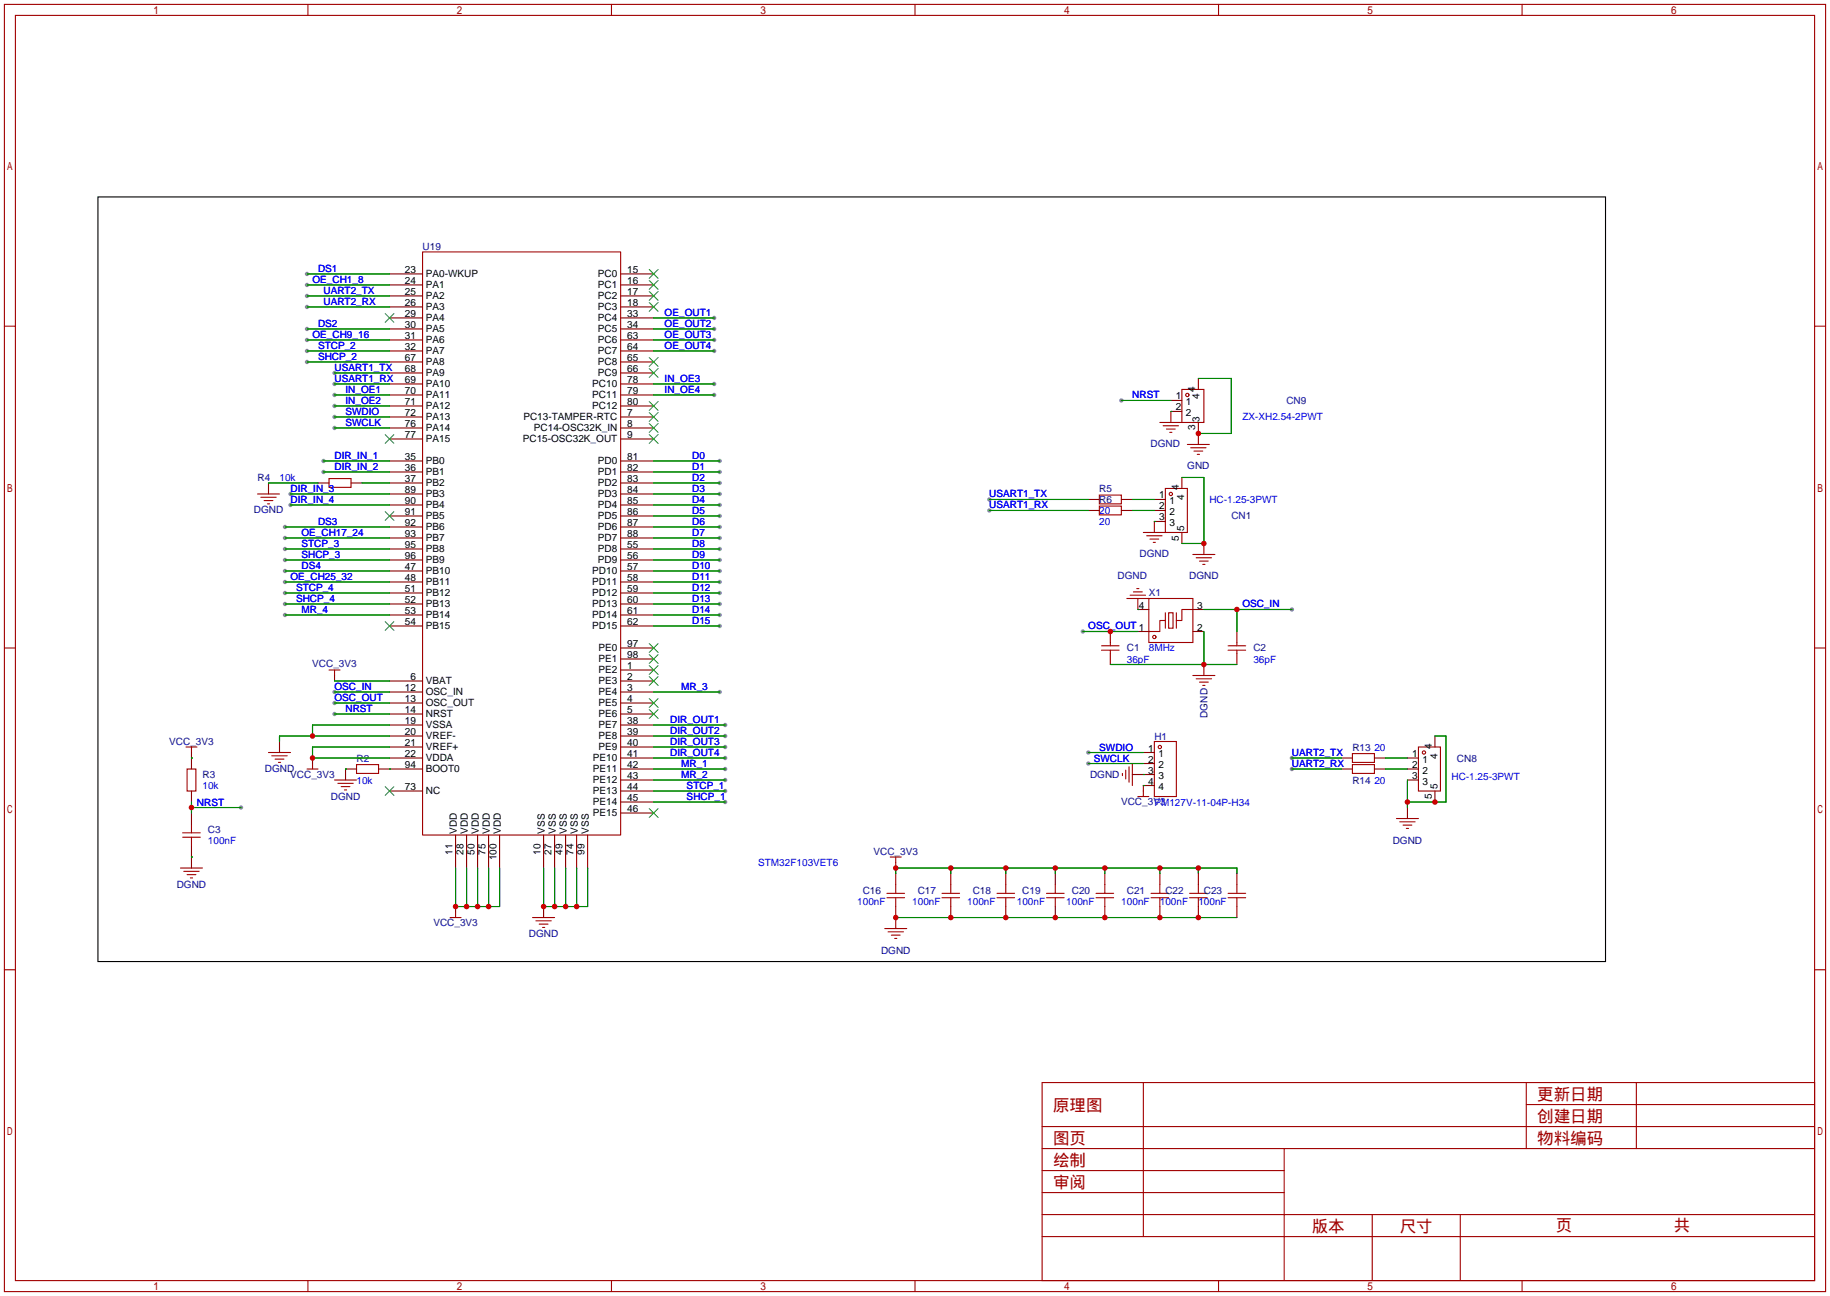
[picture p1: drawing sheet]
<svg xmlns="http://www.w3.org/2000/svg" width="422mm" height="299mm" viewBox="0 0 422 299" stroke-linecap="round" stroke-linejoin="round" font-family="sans-serif">
<g fill="#999">
<circle cx="77.2" cy="86.1" r=".51"/>
<circle cx="77.2" cy="88.6" r=".51"/>
<circle cx="77.2" cy="96.3" r=".51"/>
<circle cx="77.2" cy="98.8" r=".51"/>
<circle cx="251.2" cy="176.3" r=".51"/>
<circle cx="251.2" cy="173.7" r=".51"/>
<circle cx="249.9" cy="145.8" r=".51"/>
<circle cx="298.2" cy="140.7" r=".51"/>
<circle cx="77.2" cy="159.8" r=".51"/>
<circle cx="77.2" cy="162.3" r=".51"/>
<circle cx="55.6" cy="186.4" r=".51"/>
<circle cx="77.2" cy="164.8" r=".51"/>
<circle cx="70.9" cy="63.2" r=".51"/>
<circle cx="70.9" cy="65.8" r=".51"/>
<circle cx="70.9" cy="68.3" r=".51"/>
<circle cx="70.9" cy="70.9" r=".51"/>
<circle cx="70.9" cy="75.9" r=".51"/>
<circle cx="70.9" cy="78.5" r=".51"/>
<circle cx="70.9" cy="81" r=".51"/>
<circle cx="70.9" cy="83.6" r=".51"/>
<circle cx="65.8" cy="121.7" r=".51"/>
<circle cx="65.8" cy="124.2" r=".51"/>
<circle cx="65.8" cy="126.7" r=".51"/>
<circle cx="65.8" cy="129.3" r=".51"/>
<circle cx="65.8" cy="131.8" r=".51"/>
<circle cx="65.8" cy="134.4" r=".51"/>
<circle cx="65.8" cy="136.9" r=".51"/>
<circle cx="65.8" cy="139.4" r=".51"/>
<circle cx="164.8" cy="73.4" r=".51"/>
<circle cx="164.8" cy="75.9" r=".51"/>
<circle cx="164.8" cy="78.5" r=".51"/>
<circle cx="164.8" cy="81" r=".51"/>
<circle cx="164.8" cy="88.6" r=".51"/>
<circle cx="164.8" cy="91.2" r=".51"/>
<circle cx="74.7" cy="106.4" r=".51"/>
<circle cx="74.7" cy="109" r=".51"/>
<circle cx="67.1" cy="114" r=".51"/>
<circle cx="67.1" cy="116.6" r=".51"/>
<circle cx="166.1" cy="106.4" r=".51"/>
<circle cx="166.1" cy="109" r=".51"/>
<circle cx="166.1" cy="111.5" r=".51"/>
<circle cx="166.1" cy="114" r=".51"/>
<circle cx="166.1" cy="116.6" r=".51"/>
<circle cx="166.1" cy="119.1" r=".51"/>
<circle cx="166.1" cy="121.7" r=".51"/>
<circle cx="166.1" cy="124.2" r=".51"/>
<circle cx="166.1" cy="126.7" r=".51"/>
<circle cx="166.1" cy="129.3" r=".51"/>
<circle cx="166.1" cy="131.8" r=".51"/>
<circle cx="166.1" cy="134.4" r=".51"/>
<circle cx="166.1" cy="136.9" r=".51"/>
<circle cx="166.1" cy="139.4" r=".51"/>
<circle cx="166.1" cy="142" r=".51"/>
<circle cx="166.1" cy="144.5" r=".51"/>
<circle cx="166.1" cy="159.8" r=".51"/>
<circle cx="228.3" cy="117.9" r=".51"/>
<circle cx="228.3" cy="115.3" r=".51"/>
<circle cx="65.8" cy="142" r=".51"/>
<circle cx="167.4" cy="167.4" r=".51"/>
<circle cx="167.4" cy="169.9" r=".51"/>
<circle cx="167.4" cy="172.5" r=".51"/>
<circle cx="167.4" cy="175" r=".51"/>
<circle cx="77.2" cy="91.2" r=".51"/>
<circle cx="77.2" cy="93.7" r=".51"/>
<circle cx="298.2" cy="175" r=".51"/>
<circle cx="298.2" cy="177.5" r=".51"/>
<circle cx="167.4" cy="182.6" r=".51"/>
<circle cx="167.4" cy="185.2" r=".51"/>
<circle cx="167.4" cy="177.5" r=".51"/>
<circle cx="167.4" cy="180.1" r=".51"/>
<circle cx="258.8" cy="92.5" r=".51"/>
</g>
<g fill="none" stroke="#a10000" stroke-width=".25">
<path d="M1 1h420.4v297.2h-420.4zM3.6 3.6h415.2v292.1h-415.2zM71.1 1v2.6M141.1 1v2.6M211.2 1v2.6M281.3 1v2.6M351.3 1v2.6M97.5 58.2h45.8v134.6h-45.8zM1 75.3h2.6M418.8 75.3h2.6M267.7 97.5h5.1M268.5 98.3h3.5"/>
<path d="M269.2 99.1h2.1M270 99.8h.5M272.8 89.9h5.1v7.6h-5.1zM59.4 114h5.1M60.2 114.8h3.6M61 115.6h2M61.7 116.3h.5M75.9 110.5h5.1v2h-5.1zM253.7 114.3h5.1v2h-5.1zM253.7 116.8h5.1v2.1h-5.1zM269 112.8h5.1v10.1h-5.1zM274.1 102.6h5"/>
<path d="M274.8 103.4h3.6M275.6 104.1h2M276.4 104.9h.5M260.1 138.2h5.1M260.9 137.4h3.5M261.6 136.7h2.1M262.4 135.9h.5M263.9 122.9h5.1M264.7 123.7h3.5M265.2 138.2h10.1v10.1h-10.1zM265.4 124.5h2.1M266.2 125.2h.5"/>
<path d="M275.3 128h5.1M276.1 128.8h3.6M276.9 129.5h2M277.6 130.3h.5M1 149.6h2.6M75.9 154.7h2.6M77.2 154.7v1.3M254.3 150.1h4M254.3 149.1h4M256.3 148.3v.8M256.3 150.1v.8M269 143.3h-1.3v2.5h-2.5"/>
<path d="M269 141.5v3.5M269.7 141.5h1.1v3.5h-1.1zM271.5 141.5v3.5M275.3 140.7h-2.5v2.6h-1.3M275.3 156h5.1M276.1 156.7h3.6M276.9 157.5h2M277.6 158.2h.5M283.5 150.1h4M283.5 149.1h4M285.5 148.3v.8M285.5 150.1v.8"/>
<path d="M418.8 149.6h2.6M42.9 172.5h2.6M43.2 177.5h2v5.1h-2zM44.2 172.5v1.2M62 173.7h5.1M62.7 174.5h3.6M63.5 175.3h2M64.3 176h.5M70.9 177.5h2.5M72.1 176.3v1.2M82.3 176.5h5.1v2.1h-5.1zM259.1 178.6v.5"/>
<path d="M259.8 177.8v2M260.6 177v3.6M261.4 176.3v5.1M266.4 171.2h5.1v12.7h-5.1zM312.2 174h5v2h-5zM312.2 176.5h5v2.1h-5zM327.4 172.5h5.1v10.1h-5.1zM42.2 193.3h4M42.2 192.3h4M44.2 190.2v2.1M44.2 193.3v2M77.2 180.1h5.1"/>
<path d="M78 180.8h3.5M78.7 181.6h2.1M79.5 182.4h.5M205.5 197.9h2.5M206.8 197.9v1.2M262.6 183.9h2.6M263.9 182.6v1.3M322.3 189h5.1M323.1 189.7h3.5M323.8 190.5h2.1M324.6 191.3h.5M41.7 200.4h5"/>
<path d="M42.4 201.2h3.6M43.2 201.9h2M43.9 202.7h.5M103.9 211.8h2.5M105.2 210.6v1.2M122.9 211.8h5.1M123.7 212.6h3.6M124.5 213.4h2M125.2 214.1h.5M204.2 214.4h5.1M204.7 207.3h4.1M204.7 206.2h4.1"/>
<path d="M205 215.1h3.5M205.7 215.9h2.1M206.5 216.7h.5M206.8 204.2v2M206.8 207.3v2M217.4 207.3h4.1M217.4 206.2h4.1M219.5 204.2v2M219.5 207.3v2M230.1 207.3h4.1M230.1 206.2h4.1M232.2 204.2v2"/>
<path d="M232.2 207.3v2M241.6 207.3h4M241.6 206.2h4M243.6 204.2v2M243.6 207.3v2M253 207.3h4M253 206.2h4M255 204.2v2M255 207.3v2M265.7 207.3h4M265.7 206.2h4M267.7 204.2v2"/>
<path d="M267.7 207.3v2M274.6 207.3h4M274.6 206.2h4M276.6 204.2v2M276.6 207.3v2M283.5 207.3h4M283.5 206.2h4M285.5 204.2v2M285.5 207.3v2M1 223.9h2.6M418.8 223.9h2.6M240.5 249.9h178.3v45.8h-178.3z"/>
<path d="M263.9 249.9v35.6M352.3 249.9v15.3M352.3 255h66.5M377.7 249.9v15.3M240.5 270.3h55.9M240.5 265.2h178.3M240.5 275.3h55.9M240.5 260.1h178.3M296.4 265.2v30.5M71.1 295.7v2.5M141.1 295.7v2.5M211.2 295.7v2.5"/>
<path d="M240.5 285.5h178.3M240.5 280.4h178.3M281.3 295.7v2.5M316.7 280.4v15.3M337.1 280.4v15.3M351.3 295.7v2.5"/>
<circle cx="274.1" cy="91.2" r=".38"/>
<circle cx="270.3" cy="114" r=".38"/>
<circle cx="266.4" cy="147.1" r=".38"/>
<circle cx="267.7" cy="172.5" r=".38"/>
<circle cx="328.7" cy="173.7" r=".38"/>
</g>
<path d="M22.6 45.5h348v176.5h-348z" fill="none" stroke="#000" stroke-width=".25"/>
<g fill="none" stroke="#870000" stroke-width=".25">
<path d="M89.9 63.2h7.6M89.9 65.8h7.6M89.9 68.3h7.6M89.9 70.9h7.6M89.9 73.4h7.6M89.9 75.9h7.6M89.9 78.5h7.6M143.3 63.2h7.6M143.3 65.8h7.6M143.3 68.3h7.6M143.3 70.9h7.6M143.3 73.4h7.6"/>
<path d="M143.3 75.9h7.6M143.3 78.5h7.6M89.9 96.3h7.6M89.9 98.8h7.6M89.9 81h7.6M89.9 83.6h7.6M89.9 86.1h7.6M89.9 88.6h7.6M89.9 91.2h7.6M89.9 93.7h7.6M143.3 96.3h7.6M143.3 98.8h7.6"/>
<path d="M143.3 81h7.6M143.3 83.6h7.6M143.3 86.1h7.6M143.3 88.6h7.6M143.3 91.2h7.6M143.3 93.7h7.6M270.3 92.5h2.5M272.8 95h-2.5v2.5M276.6 87.4v2.5M276.6 97.5v5.1M62 111.5v2.5M73.4 111.5h2.5"/>
<path d="M81 111.5h2.6M89.9 101.3h7.6M89.9 106.4h7.6M89.9 109h7.6M89.9 111.5h7.6M89.9 114h7.6M89.9 116.6h7.6M89.9 119.1h7.6M143.3 101.3h7.6M143.3 106.4h7.6M143.3 109h7.6M143.3 111.5h7.6"/>
<path d="M143.3 114h7.6M143.3 116.6h7.6M143.3 119.1h7.6M251.2 115.3h2.5M251.2 117.9h2.5M258.8 115.3h2.6M258.8 117.9h2.6M266.4 115.3h2.6M266.4 117.9h2.6M272.8 110.2v2.6M89.9 131.8h7.6M89.9 134.4h7.6"/>
<path d="M89.9 136.9h7.6M89.9 139.4h7.6M89.9 121.7h7.6M89.9 124.2h7.6M89.9 126.7h7.6M89.9 129.3h7.6M143.3 131.8h7.6M143.3 134.4h7.6M143.3 136.9h7.6M143.3 139.4h7.6M143.3 121.7h7.6M143.3 124.2h7.6"/>
<path d="M143.3 126.7h7.6M143.3 129.3h7.6M262.6 138.2v2.5h2.6M269 120.4h-2.6v2.5M272.8 122.9v2.6M277.9 125.5v2.5M77.2 156v1.2M89.9 157.2h7.6M89.9 159.8h7.6M89.9 142h7.6M89.9 144.5h7.6M143.3 154.7h7.6"/>
<path d="M143.3 157.2h7.6M143.3 159.8h7.6M143.3 142h7.6M143.3 144.5h7.6M143.3 149.6h7.6M143.3 152.1h7.6M256.3 145.8v2.5M256.3 150.9v2.5M262.6 145.8h2.6M275.3 145.8h2.6M275.3 140.7h2.6M277.9 153.4v2.6"/>
<path d="M285.5 145.8v2.5M285.5 150.9v2.5M44.2 173.7v3.8M64.5 171.2v2.5M72.1 175v1.3M82.3 177.5h-2.5v2.6M87.4 177.5h10.1M89.9 162.3h7.6M89.9 164.8h7.6M89.9 167.4h7.6M89.9 169.9h7.6M89.9 172.5h7.6"/>
<path d="M89.9 175h7.6M143.3 162.3h7.6M143.3 164.8h7.6M143.3 167.4h7.6M143.3 169.9h7.6M143.3 172.5h7.6M143.3 175h7.6M143.3 177.5h7.6M261.4 178.8h5M263.9 173.7h2.5M263.9 176.3h2.5M309.6 175h2.6"/>
<path d="M309.6 177.5h2.6M317.2 175h2.6M317.2 177.5h2.6M324.9 175h2.5M324.9 177.5h2.5M331.2 169.9v2.6M44.2 182.6v2.6M44.2 187.7v2.5M44.2 195.3v5.1M89.9 182.6h7.6M105.2 192.8v7.6M107.7 192.8v7.6"/>
<path d="M110.2 192.8v7.6M112.8 192.8v7.6M115.3 192.8v7.6M125.5 192.8v7.6M128 192.8v7.6M130.6 192.8v7.6M133.1 192.8v7.6M135.6 192.8v7.6M143.3 182.6h7.6M143.3 180.1h7.6M143.3 185.2h7.6M143.3 187.7h7.6"/>
<path d="M206.8 199.1v1.3M266.4 181.4h-2.5v1.2M324.9 180.1h2.5M324.9 186.4v2.6M331.2 182.6v2.6M105.2 209.3v1.3M125.5 209.3v2.5M206.8 201.7v2.5M206.8 209.3v5.1M219.5 201.7v2.5M219.5 209.3v2.5M232.2 201.7v2.5"/>
<path d="M232.2 209.3v2.5M243.6 201.7v2.5M243.6 209.3v2.5M255 201.7v2.5M255 209.3v2.5M267.7 201.7v2.5M267.7 209.3v2.5M276.6 201.7v2.5M276.6 209.3v2.5M285.5 201.7v2.5M285.5 209.3v2.5"/>
</g>
<g fill="none" stroke="#3c3" stroke-width=".25">
<path d="M88.9 72.4l2 2M90.9 72.4l-2 2M149.9 62.2l2 2.1M149.9 64.8l2 2M149.9 67.3l2 2M149.9 69.9l2 2M151.9 62.2l-2 2.1M151.9 64.8l-2 2M151.9 67.3l-2 2M151.9 69.9l-2 2M149.9 95.2l2 2.1M149.9 97.8l2 2"/>
<path d="M149.9 82.6l2 2M149.9 85.1l2 2M149.9 92.7l2 2M151.9 95.2l-2 2.1M151.9 97.8l-2 2M151.9 82.6l-2 2M151.9 85.1l-2 2M151.9 92.7l-2 2M88.9 100.3l2 2.1M88.9 118.1l2 2M90.9 100.3l-2 2.1M90.9 118.1l-2 2"/>
<path d="M149.9 100.3l2 2.1M151.9 100.3l-2 2.1M88.9 143.5l2 2M90.9 143.5l-2 2M149.9 153.7l2 2M149.9 156.2l2 2M149.9 148.6l2 2M149.9 151.1l2 2.1M151.9 153.7l-2 2M151.9 156.2l-2 2M151.9 148.6l-2 2M151.9 151.1l-2 2.1"/>
<path d="M149.9 161.3l2 2M149.9 163.8l2 2.1M151.9 161.3l-2 2M151.9 163.8l-2 2.1M88.9 181.6l2 2M90.9 181.6l-2 2M149.9 186.7l2 2M151.9 186.7l-2 2"/>
</g>
<g fill="none" stroke="#008700" stroke-width=".25">
<path d="M70.9 63.2h19M70.9 65.8h19M70.9 68.3h19M70.9 70.9h19M70.9 75.9h19M70.9 78.5h19M150.9 75.9h13.9M150.9 78.5h13.9M150.9 73.4h13.9M70.9 81h19M70.9 83.6h19M77.2 86.1h12.7"/>
<path d="M77.2 88.6h12.7M77.2 96.3h12.7M77.2 98.8h12.7M77.2 91.2h12.7M77.2 93.7h12.7M150.9 88.6h13.9M150.9 81h13.9M150.9 91.2h13.9M258.8 92.5h11.5M270.3 95h.1M276.6 87.4h7.6v12.7h-7.6M62 111.5h11.4"/>
<path d="M67.1 114h22.8M67.1 116.6h22.8M74.7 106.4h15.2M74.7 109h15.2M83.6 111.5h6.3M150.9 111.5h15.2M150.9 106.4h15.2M150.9 109h15.2M150.9 114h15.2M150.9 116.6h15.2M150.9 119.1h15.2M228.3 117.9h22.9"/>
<path d="M228.3 115.3h22.9M261.4 117.9h5M261.4 115.3h5M272.8 110.2h5.1v15.3h-5.1M65.8 121.7h24.1M65.8 124.2h24.1M65.8 126.7h24.1M65.8 129.3h24.1M65.8 131.8h24.1M65.8 134.4h24.1M65.8 136.9h24.1M65.8 139.4h24.1"/>
<path d="M150.9 121.7h15.2M150.9 124.2h15.2M150.9 126.7h15.2M150.9 129.3h15.2M150.9 131.8h15.2M150.9 134.4h15.2M150.9 136.9h15.2M150.9 139.4h15.2M266.4 120.4h.1M65.8 142h24.1M77.2 159.8h12.7M77.2 157.2h12.7"/>
<path d="M150.9 159.8h15.2M150.9 142h15.2M150.9 144.5h15.2M249.9 145.8h12.7M256.3 153.4h29.2M262.6 140.7h.1M277.9 140.7h20.3M277.9 145.8v7.6M285.5 140.7v5.1M44.2 175h.1M77.2 162.3h12.7M77.2 164.8h12.7"/>
<path d="M79.8 177.5h.1M89.9 177.5h.1M89.9 169.9h-25.4v1.3M89.9 167.4h-17.8v2.5M89.9 172.5h-17.8v2.5h17.8M150.9 169.9h16.5M150.9 167.4h16.5M150.9 172.5h16.5M150.9 175h16.5M150.9 177.5h16.5M251.2 176.3h12.7M251.2 173.7h12.7"/>
<path d="M263.9 178.8h.1M298.2 175h11.4M298.2 177.5h11.4M319.8 175h5.1M319.8 177.5h5.1M331.2 169.9h2.6v15.3h-8.9M44.2 197.9h.1M44.2 186.4h11.4M44.2 185.2v2.5M150.9 185.2h16.5M150.9 182.6h16.5M150.9 180.1h16.5"/>
<path d="M263.9 181.4h.1M324.9 180.1v6.3M105.2 200.4v8.9h10.1v-8.9M107.7 200.4v8.9M110.2 200.4v8.9M112.8 200.4v8.9M125.5 200.4v8.9h10.1v-8.9M128 200.4v8.9M130.6 200.4v8.9M133.1 200.4v8.9M206.8 201.7v-1.3h78.7v1.3M206.8 211.8h78.7"/>
<path d="M219.5 200.4v1.3M232.2 200.4v1.3M243.6 200.4v1.3M255 200.4v1.3M267.7 200.4v1.3M276.6 200.4v1.3"/>
</g>
<g fill="#c00">
<circle cx="107.7" cy="209.3" r=".63"/>
<circle cx="110.2" cy="209.3" r=".63"/>
<circle cx="112.8" cy="209.3" r=".63"/>
<circle cx="105.2" cy="209.3" r=".63"/>
<circle cx="128" cy="209.3" r=".63"/>
<circle cx="130.6" cy="209.3" r=".63"/>
<circle cx="133.1" cy="209.3" r=".63"/>
<circle cx="125.5" cy="209.3" r=".63"/>
<circle cx="256.3" cy="145.8" r=".63"/>
<circle cx="285.5" cy="140.7" r=".63"/>
<circle cx="277.9" cy="153.4" r=".63"/>
<circle cx="44.2" cy="186.4" r=".63"/>
<circle cx="72.1" cy="169.9" r=".63"/>
<circle cx="72.1" cy="175" r=".63"/>
<circle cx="277.9" cy="125.5" r=".63"/>
<circle cx="219.5" cy="211.8" r=".63"/>
<circle cx="206.8" cy="211.8" r=".63"/>
<circle cx="232.2" cy="211.8" r=".63"/>
<circle cx="243.6" cy="211.8" r=".63"/>
<circle cx="255" cy="211.8" r=".63"/>
<circle cx="276.6" cy="211.8" r=".63"/>
<circle cx="267.7" cy="211.8" r=".63"/>
<circle cx="206.8" cy="200.4" r=".63"/>
<circle cx="219.5" cy="200.4" r=".63"/>
<circle cx="232.2" cy="200.4" r=".63"/>
<circle cx="243.6" cy="200.4" r=".63"/>
<circle cx="255" cy="200.4" r=".63"/>
<circle cx="267.7" cy="200.4" r=".63"/>
<circle cx="276.6" cy="200.4" r=".63"/>
<circle cx="324.9" cy="185.2" r=".63"/>
<circle cx="331.2" cy="185.2" r=".63"/>
<circle cx="276.6" cy="100.1" r=".63"/>
</g>
<g font-size="3.8" fill="#a00000">
<text x="243.1" y="256.5">原理图</text>
<text x="354.8" y="254">更新日期</text>
<text x="354.8" y="259.1">创建日期</text>
<text x="243.1" y="269.2">绘制</text>
<text x="243.1" y="264.2">图页</text>
<text x="354.8" y="264.2">物料编码</text>
<text x="243.1" y="274.3">审阅</text>
<text x="302.8" y="284.5">版本</text>
<text x="323.1" y="284.5">尺寸</text>
<text x="359.2" y="284.2">页</text>
<text x="386.3" y="284.2">共</text>
</g>
<g font-size="2.3" fill="#000080">
<text x="97.5" y="57.7">U19</text>
<text x="296.9" y="93.3">CN9</text>
<text x="265.6" y="103.3">DGND</text>
<text x="59.4" y="111">R4</text>
<text x="253.7" y="113.6">R5</text>
<text x="274" y="108.4">GND</text>
<text x="58.6" y="118.5">DGND</text>
<text x="253.7" y="116.1">R6</text>
<text x="284.2" y="119.9">CN1</text>
<text x="263" y="128.7">DGND</text>
<text x="258" y="133.8">DGND</text>
<text x="265.2" y="137.7">X1</text>
<text x="274.5" y="133.8">DGND</text>
<text x="72.1" y="154.1">VCC_3V3</text>
<text x="260.1" y="150.4">C1</text>
<text x="289.3" y="150.4">C2</text>
<text x="278.7" y="165.7" transform="rotate(-90 278.7 165.7)">DGND</text>
<text x="39.1" y="171.9">VCC_3V3</text>
<text x="266.4" y="170.7">H1</text>
<text x="312.2" y="173.3">R13</text>
<text x="46.7" y="179.6">R3</text>
<text x="61.1" y="178.2">DGND</text>
<text x="67" y="179.5">VCC_3V3</text>
<text x="82.3" y="175.8">R2</text>
<text x="251.6" y="179.5">DGND</text>
<text x="336.3" y="175.8">CN8</text>
<text x="76.4" y="184.6">DGND</text>
<text x="258.8" y="185.9">VCC_3V3</text>
<text x="312.2" y="180.9">R14</text>
<text x="48" y="192.3">C3</text>
<text x="201.6" y="197.3">VCC_3V3</text>
<text x="321.5" y="194.7">DGND</text>
<text x="40.8" y="204.9">DGND</text>
<text x="199.1" y="206.3">C16</text>
<text x="211.8" y="206.3">C17</text>
<text x="224.5" y="206.3">C18</text>
<text x="236" y="206.3">C19</text>
<text x="247.4" y="206.3">C20</text>
<text x="260.1" y="206.3">C21</text>
<text x="269" y="206.3">C22</text>
<text x="277.9" y="206.3">C23</text>
<text x="100" y="213.8">VCC_3V3</text>
<text x="122.1" y="216.3">DGND</text>
<text x="203.4" y="220.1">DGND</text>
</g>
<g font-size="2.3" fill="#00f">
<text x="72.1" y="65.3">OE_CH1_8</text>
<text x="73.4" y="62.8">DS1</text>
<text x="74.7" y="67.9">UART2_TX</text>
<text x="74.7" y="70.4">UART2_RX</text>
<text x="73.4" y="75.5">DS2</text>
<text x="153.4" y="72.9">OE_OUT1</text>
<text x="153.4" y="75.5">OE_OUT2</text>
<text x="72.1" y="78">OE_CH9_16</text>
<text x="73.4" y="80.6">STCP_2</text>
<text x="73.4" y="83.1">SHCP_2</text>
<text x="153.4" y="78">OE_OUT3</text>
<text x="153.4" y="80.6">OE_OUT4</text>
<text x="77.2" y="85.6">USART1_TX</text>
<text x="77.2" y="88.2">USART1_RX</text>
<text x="153.4" y="88.2">IN_OE3</text>
<text x="79.8" y="95.8">SWDIO</text>
<text x="79.8" y="90.7">IN_OE1</text>
<text x="79.8" y="93.3">IN_OE2</text>
<text x="153.4" y="90.7">IN_OE4</text>
<text x="261.4" y="92">NRST</text>
<text x="79.8" y="98.3">SWCLK</text>
<text x="286.8" y="97.1">ZX-XH2.54-2PWT</text>
<text x="77.2" y="106">DIR_IN_1</text>
<text x="159.8" y="106">D0</text>
<text x="64.5" y="111">10k</text>
<text x="67.1" y="113.6">DIR_IN_3</text>
<text x="77.2" y="108.5">DIR_IN_2</text>
<text x="159.8" y="108.5">D1</text>
<text x="159.8" y="111">D2</text>
<text x="159.8" y="113.6">D3</text>
<text x="67.1" y="116.1">DIR_IN_4</text>
<text x="159.8" y="116.1">D4</text>
<text x="159.8" y="118.7">D5</text>
<text x="228.3" y="117.4">USART1_RX</text>
<text x="228.3" y="114.9">USART1_TX</text>
<text x="253.7" y="118.7">20</text>
<text x="279.1" y="116.1">HC-1.25-3PWT</text>
<text x="69.6" y="123.7">OE_CH17_24</text>
<text x="73.4" y="121.2">DS3</text>
<text x="159.8" y="121.2">D6</text>
<text x="159.8" y="123.7">D7</text>
<text x="253.7" y="121.2">20</text>
<text x="69.6" y="126.3">STCP_3</text>
<text x="69.6" y="128.8">SHCP_3</text>
<text x="69.6" y="131.4">DS4</text>
<text x="159.8" y="126.3">D8</text>
<text x="159.8" y="128.8">D9</text>
<text x="159.8" y="131.4">D10</text>
<text x="67.1" y="133.9">OE_CH25_32</text>
<text x="68.3" y="136.4">STCP_4</text>
<text x="159.8" y="133.9">D11</text>
<text x="159.8" y="136.4">D12</text>
<text x="68.3" y="139">SHCP_4</text>
<text x="69.6" y="141.5">MR_4</text>
<text x="159.8" y="139">D13</text>
<text x="159.8" y="141.5">D14</text>
<text x="286.8" y="140.3">OSC_IN</text>
<text x="159.8" y="144.1">D15</text>
<text x="251.2" y="145.3">OSC_OUT 1</text>
<text x="260.1" y="153">36pF</text>
<text x="265.2" y="150.4">8MHz</text>
<text x="289.3" y="153">36pF</text>
<text x="77.2" y="159.3">OSC_IN</text>
<text x="77.2" y="161.8">OSC_OUT</text>
<text x="157.2" y="159.3">MR_3</text>
<text x="79.8" y="164.4">NRST</text>
<text x="154.7" y="166.9">DIR_OUT1</text>
<text x="154.7" y="169.5">DIR_OUT2</text>
<text x="154.7" y="172">DIR_OUT3</text>
<text x="253.7" y="173.3">SWDIO</text>
<text x="317.2" y="173.3">20</text>
<text x="154.7" y="174.5">DIR_OUT4</text>
<text x="157.2" y="177.1">MR_1</text>
<text x="157.2" y="179.6">MR_2</text>
<text x="252.5" y="175.8">SWCLK</text>
<text x="298.2" y="174.5">UART2_TX</text>
<text x="298.2" y="177.1">UART2_RX</text>
<text x="45.5" y="186">NRST</text>
<text x="46.7" y="182.2">10k</text>
<text x="82.3" y="180.9">10k</text>
<text x="158.5" y="182.2">STCP_1</text>
<text x="158.5" y="184.7">SHCP_1</text>
<text x="266.4" y="186">PM127V-11-04P-H34</text>
<text x="317.2" y="180.9">20</text>
<text x="335" y="180.1">HC-1.25-3PWT</text>
<text x="48" y="194.9">100nF</text>
<text x="175" y="199.9">STM32F103VET6</text>
<text x="197.9" y="208.8">100nF</text>
<text x="210.6" y="208.8">100nF</text>
<text x="223.3" y="208.8">100nF</text>
<text x="234.7" y="208.8">100nF</text>
<text x="246.1" y="208.8">100nF</text>
<text x="258.8" y="208.8">100nF</text>
<text x="267.7" y="208.8">100nF</text>
<text x="276.6" y="208.8">100nF</text>
</g>
<g font-size="2.3">
<text x="93.4" y="63">23</text>
<text x="93.4" y="65.6">24</text>
<text x="98.3" y="64">PA0-WKUP</text>
<text x="138" y="64">PC0</text>
<text x="144.8" y="63">15</text>
<text x="144.8" y="65.6">16</text>
<text x="93.4" y="68.1">25</text>
<text x="93.4" y="70.6">26</text>
<text x="98.3" y="66.6">PA1</text>
<text x="98.3" y="69.1">PA2</text>
<text x="98.3" y="71.7">PA3</text>
<text x="138" y="66.6">PC1</text>
<text x="138" y="69.1">PC2</text>
<text x="138" y="71.7">PC3</text>
<text x="144.8" y="68.1">17</text>
<text x="144.8" y="70.6">18</text>
<text x="93.4" y="73.2">29</text>
<text x="93.4" y="75.7">30</text>
<text x="98.3" y="74.2">PA4</text>
<text x="98.3" y="76.7">PA5</text>
<text x="138" y="74.2">PC4</text>
<text x="138" y="76.7">PC5</text>
<text x="144.8" y="73.2">33</text>
<text x="144.8" y="75.7">34</text>
<text x="93.4" y="78.3">31</text>
<text x="93.4" y="80.8">32</text>
<text x="93.4" y="83.3">67</text>
<text x="98.3" y="79.3">PA6</text>
<text x="98.3" y="81.8">PA7</text>
<text x="138" y="79.3">PC6</text>
<text x="138" y="81.8">PC7</text>
<text x="144.8" y="78.3">63</text>
<text x="144.8" y="80.8">64</text>
<text x="144.8" y="83.3">65</text>
<text x="93.4" y="85.9">68</text>
<text x="93.4" y="88.4">69</text>
<text x="98.3" y="84.4">PA8</text>
<text x="98.3" y="86.9">PA9</text>
<text x="98.3" y="89.4">PA10</text>
<text x="136.7" y="89.4">PC10</text>
<text x="138" y="84.4">PC8</text>
<text x="138" y="86.9">PC9</text>
<text x="144.8" y="85.9">66</text>
<text x="144.8" y="88.4">78</text>
<text x="93.4" y="91">70</text>
<text x="93.4" y="93.5">71</text>
<text x="98.3" y="92">PA11</text>
<text x="98.3" y="94.5">PA12</text>
<text x="136.7" y="92">PC11</text>
<text x="136.7" y="94.5">PC12</text>
<text x="144.8" y="91">79</text>
<text x="144.8" y="93.5">80</text>
<text x="271.4" y="92.2">1</text>
<text x="271.4" y="94.8">2</text>
<text x="273.7" y="93.5">1</text>
<text x="275.9" y="90.4" transform="rotate(-90 275.9 90.4)">4</text>
<text x="276.9" y="92.2" transform="rotate(-90 276.9 92.2)">4</text>
<text x="93.4" y="96">72</text>
<text x="93.4" y="98.6">76</text>
<text x="93.4" y="101.1">77</text>
<text x="98.3" y="97.1">PA13</text>
<text x="98.3" y="99.6">PA14</text>
<text x="120.8" y="97.1">PC13-TAMPER-RTC</text>
<text x="123.2" y="99.6">PC14-OSC32K_IN</text>
<text x="144.8" y="96">7</text>
<text x="144.8" y="98.6">8</text>
<text x="144.8" y="101.1">9</text>
<text x="273.7" y="96">2</text>
<text x="275.9" y="99.3" transform="rotate(-90 275.9 99.3)">3</text>
<text x="276.9" y="97.5" transform="rotate(-90 276.9 97.5)">3</text>
<text x="93.4" y="106.2">35</text>
<text x="98.3" y="107.2">PB0</text>
<text x="98.3" y="102.1">PA15</text>
<text x="120.7" y="102.1">PC15-OSC32K_OUT</text>
<text x="138" y="107.2">PD0</text>
<text x="144.8" y="106.2">81</text>
<text x="93.4" y="108.7">36</text>
<text x="93.4" y="111.3">37</text>
<text x="93.4" y="113.8">89</text>
<text x="98.3" y="109.8">PB1</text>
<text x="98.3" y="112.3">PB2</text>
<text x="138" y="109.8">PD1</text>
<text x="138" y="112.3">PD2</text>
<text x="144.8" y="108.7">82</text>
<text x="144.8" y="111.3">83</text>
<text x="144.8" y="113.8">84</text>
<text x="272.1" y="113.1" transform="rotate(-90 272.1 113.1)">4</text>
<text x="93.4" y="116.4">90</text>
<text x="93.4" y="118.9">91</text>
<text x="98.3" y="114.8">PB3</text>
<text x="98.3" y="117.4">PB4</text>
<text x="98.3" y="119.9">PB5</text>
<text x="138" y="114.8">PD3</text>
<text x="138" y="117.4">PD4</text>
<text x="138" y="119.9">PD5</text>
<text x="144.8" y="116.4">85</text>
<text x="144.8" y="118.9">86</text>
<text x="267.6" y="115.1">1</text>
<text x="267.6" y="117.6">2</text>
<text x="269.9" y="116.4">1</text>
<text x="269.9" y="118.9">2</text>
<text x="273.3" y="115.5" transform="rotate(-90 273.3 115.5)">4</text>
<text x="93.4" y="121.4">92</text>
<text x="93.4" y="124">93</text>
<text x="98.3" y="122.5">PB6</text>
<text x="98.3" y="125">PB7</text>
<text x="138" y="122.5">PD6</text>
<text x="138" y="125">PD7</text>
<text x="144.8" y="121.4">87</text>
<text x="144.8" y="124">88</text>
<text x="267.6" y="120.2">3</text>
<text x="269.9" y="121.4">3</text>
<text x="272.1" y="124.8" transform="rotate(-90 272.1 124.8)">5</text>
<text x="273.3" y="122.5" transform="rotate(-90 273.3 122.5)">5</text>
<text x="93.4" y="131.6">47</text>
<text x="93.4" y="126.5">95</text>
<text x="93.4" y="129.1">96</text>
<text x="98.3" y="127.5">PB8</text>
<text x="98.3" y="130.1">PB9</text>
<text x="138" y="127.5">PD8</text>
<text x="138" y="130.1">PD9</text>
<text x="144.8" y="126.5">55</text>
<text x="144.8" y="129.1">56</text>
<text x="144.8" y="131.6">57</text>
<text x="93.4" y="134.1">48</text>
<text x="93.4" y="136.7">51</text>
<text x="98.3" y="132.6">PB10</text>
<text x="98.3" y="135.2">PB11</text>
<text x="98.3" y="137.7">PB12</text>
<text x="136.7" y="132.6">PD10</text>
<text x="136.7" y="135.2">PD11</text>
<text x="136.7" y="137.7">PD12</text>
<text x="144.8" y="134.1">58</text>
<text x="144.8" y="136.7">59</text>
<text x="93.4" y="139.2">52</text>
<text x="93.4" y="141.8">53</text>
<text x="98.3" y="140.2">PB13</text>
<text x="98.3" y="142.8">PB14</text>
<text x="136.7" y="140.2">PD13</text>
<text x="136.7" y="142.8">PD14</text>
<text x="144.8" y="139.2">60</text>
<text x="144.8" y="141.8">61</text>
<text x="262.9" y="140.5">4</text>
<text x="276.4" y="140.5">3</text>
<text x="93.4" y="144.3">54</text>
<text x="98.3" y="145.3">PB15</text>
<text x="136.7" y="145.3">PD15</text>
<text x="144.8" y="149.4">97</text>
<text x="144.8" y="144.3">62</text>
<text x="276.4" y="145.6">2</text>
<text x="138.1" y="155.5">PE2</text>
<text x="138.1" y="150.4">PE0</text>
<text x="138.1" y="152.9">PE1</text>
<text x="144.8" y="154.5">1</text>
<text x="144.8" y="151.9">98</text>
<text x="93.4" y="159.5">12</text>
<text x="94.7" y="157">6</text>
<text x="98.3" y="158">VBAT</text>
<text x="98.3" y="160.6">OSC_IN</text>
<text x="138.1" y="158">PE3</text>
<text x="138.1" y="160.6">PE4</text>
<text x="144.8" y="157">2</text>
<text x="144.8" y="159.5">3</text>
<text x="93.4" y="162.1">13</text>
<text x="93.4" y="164.6">14</text>
<text x="93.4" y="167.2">19</text>
<text x="98.3" y="163.1">OSC_OUT</text>
<text x="98.3" y="165.6">NRST</text>
<text x="138.1" y="163.1">PE5</text>
<text x="138.1" y="165.6">PE6</text>
<text x="144.8" y="162.1">4</text>
<text x="144.8" y="164.6">5</text>
<text x="144.8" y="167.2">38</text>
<text x="93.4" y="169.7">20</text>
<text x="93.4" y="172.2">21</text>
<text x="98.3" y="168.2">VSSA</text>
<text x="98.3" y="170.7">VREF-</text>
<text x="98.3" y="173.3">VREF+</text>
<text x="138.1" y="168.2">PE7</text>
<text x="138.1" y="170.7">PE8</text>
<text x="138.1" y="173.3">PE9</text>
<text x="144.8" y="169.7">39</text>
<text x="144.8" y="172.2">40</text>
<text x="265" y="173.5">1</text>
<text x="330.5" y="172.8" transform="rotate(-90 330.5 172.8)">4</text>
<text x="93.4" y="174.8">22</text>
<text x="93.4" y="177.3">94</text>
<text x="98.3" y="175.8">VDDA</text>
<text x="98.3" y="178.3">BOOT0</text>
<text x="136.8" y="175.8">PE10</text>
<text x="136.8" y="178.3">PE11</text>
<text x="144.8" y="174.8">41</text>
<text x="144.8" y="177.3">42</text>
<text x="144.8" y="179.9">43</text>
<text x="265" y="176">2</text>
<text x="265" y="178.6">3</text>
<text x="267.4" y="174.8">1</text>
<text x="267.4" y="177.3">2</text>
<text x="267.4" y="179.9">3</text>
<text x="326" y="174.8">1</text>
<text x="326" y="177.3">2</text>
<text x="326" y="179.9">3</text>
<text x="328.3" y="176">1</text>
<text x="328.3" y="178.6">2</text>
<text x="331.8" y="175.2" transform="rotate(-90 331.8 175.2)">4</text>
<text x="93.4" y="182.4">73</text>
<text x="98.3" y="183.4">NC</text>
<text x="136.8" y="180.9">PE12</text>
<text x="136.8" y="183.4">PE13</text>
<text x="136.8" y="186">PE14</text>
<text x="144.8" y="182.4">44</text>
<text x="144.8" y="184.9">45</text>
<text x="265" y="181.1">4</text>
<text x="267.4" y="182.4">4</text>
<text x="328.3" y="181.1">3</text>
<text x="330.5" y="184.5" transform="rotate(-90 330.5 184.5)">5</text>
<text x="331.8" y="182.2" transform="rotate(-90 331.8 182.2)">5</text>
<text x="136.8" y="188.5">PE15</text>
<text x="144.8" y="187.5">46</text>
<text x="104.4" y="197.4" transform="rotate(-90 104.4 197.4)">11</text>
<text x="105.5" y="192.5" transform="rotate(-90 105.5 192.5)">VDD</text>
<text x="107" y="197.4" transform="rotate(-90 107 197.4)">28</text>
<text x="108" y="192.5" transform="rotate(-90 108 192.5)">VDD</text>
<text x="109.5" y="197.4" transform="rotate(-90 109.5 197.4)">50</text>
<text x="110.5" y="192.5" transform="rotate(-90 110.5 192.5)">VDD</text>
<text x="112.1" y="197.4" transform="rotate(-90 112.1 197.4)">75</text>
<text x="113.1" y="192.5" transform="rotate(-90 113.1 192.5)">VDD</text>
<text x="115.6" y="192.5" transform="rotate(-90 115.6 192.5)">VDD</text>
<text x="124.8" y="197.4" transform="rotate(-90 124.8 197.4)">10</text>
<text x="125.8" y="192.5" transform="rotate(-90 125.8 192.5)">VSS</text>
<text x="127.3" y="197.4" transform="rotate(-90 127.3 197.4)">27</text>
<text x="128.3" y="192.5" transform="rotate(-90 128.3 192.5)">VSS</text>
<text x="129.8" y="197.4" transform="rotate(-90 129.8 197.4)">49</text>
<text x="130.9" y="192.5" transform="rotate(-90 130.9 192.5)">VSS</text>
<text x="132.4" y="197.4" transform="rotate(-90 132.4 197.4)">74</text>
<text x="133.4" y="192.5" transform="rotate(-90 133.4 192.5)">VSS</text>
<text x="134.9" y="197.4" transform="rotate(-90 134.9 197.4)">99</text>
<text x="135.9" y="192.5" transform="rotate(-90 135.9 192.5)">VSS</text>
<text x="114.6" y="198.6" transform="rotate(-90 114.6 198.6)">100</text>
</g>
</svg>
